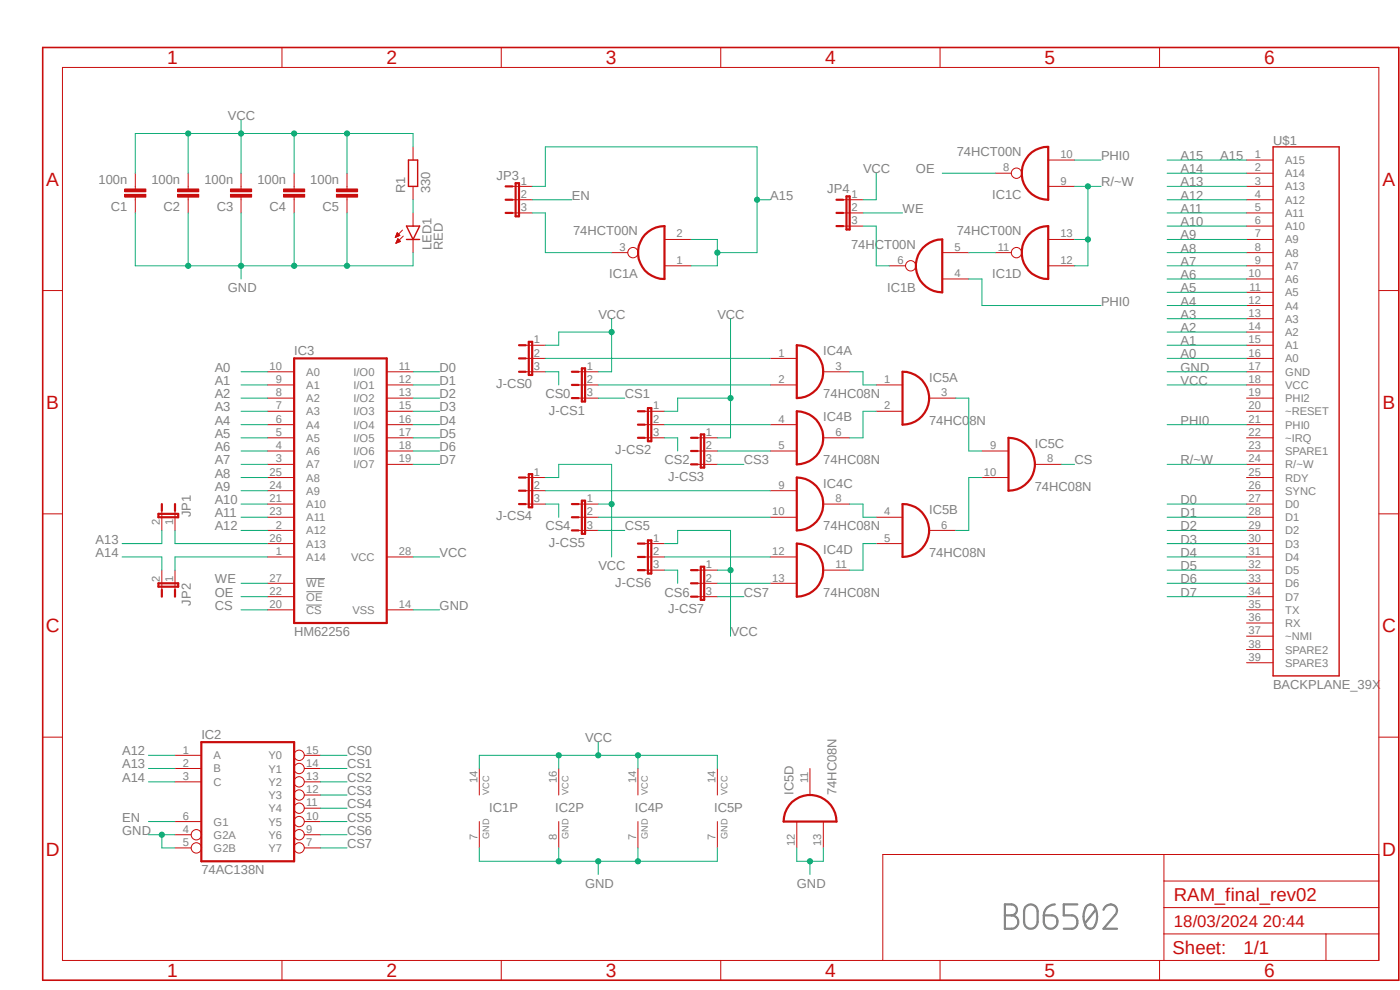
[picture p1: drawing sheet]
<svg xmlns="http://www.w3.org/2000/svg" width="297mm" height="210mm" viewBox="0 0 297 210" stroke-linecap="round" stroke-linejoin="round" font-family="sans-serif">
<path d="M8.4 9.7l288.7 198.9M297.1 9.8l-288.7 198.8" fill="none" stroke="#fff" stroke-width=".21"/>
<path d="M213.2 191.9h1.4a1.16 1.16 0 0 1 1.1 1.1 1.16 1.16 0 0 1-1.1 1.2 1.42 1.42 0 0 1 1.4 1.4 1.42 1.42 0 0 1-1.4 1.4h-1.4zM213.2 194.2h1.4M217.5 192.4a1.46 1.46 0 0 1 1.6-.5 1.46 1.46 0 0 1 1 1.4v2.3a1.44 1.44 0 0 1-1.4 1.4 1.44 1.44 0 0 1-1.4-1.4v-2.3zM221.4 194.2h1.8a1.44 1.44 0 0 1 1.1 1.6 1.44 1.44 0 0 1-1.5 1.2 1.44 1.44 0 0 1-1.4-1.4zM223.8 191.9a2.31 2.31 0 0 0-2.4 2.3M228.6 191.9h-2.9v2.3h1.7a1.44 1.44 0 0 1 1.2 1.4 1.44 1.44 0 0 1-1.2 1.4h-1.7M230.5 192.3a1.23 1.23 0 0 1 1.3-.3 1.23 1.23 0 0 1 .8 1.2 4.1 4.1 0 0 1-.7 3.6 1.24 1.24 0 0 1-1.8-1.1 4.1 4.1 0 0 1 .4-3.4zM232.5 193l-2.3 2.9M234.1 193a1.4 1.4 0 0 1 2-1 1.4 1.4 0 0 1 .4 2.2l-2.4 2.8h2.9" fill="none" stroke="#808080" stroke-width=".47"/>
<path d="M65 122.7h3.9M65 125.5h3.4M65 128.4h3.2" fill="none" stroke="#808080" stroke-width=".21"/>
<g fill="none" stroke="#c90d0c" stroke-width=".21">
<path d="M13.3 14.3h279.2v189.5h-279.2zM59.8 10.1v4.2M106.3 10.1v4.2M152.9 10.1v4.2M199.4 10.1v4.2M246 10.1v4.2M51.1 39.5v.6M264.5 34h5.6M264.5 36.7h5.6M264.5 39.5h5.6M51.1 41.8v.6M264.5 42.4h5.6"/>
<path d="M264.5 45.2h5.6M264.5 48h5.6M264.5 50.8h5.6M264.5 53.6h5.6M264.5 56.4h5.6M264.5 59.2h5.6M9.1 61.6h4.2M264.5 62h5.6M264.5 64.8h5.6M264.5 67.6h5.6M264.5 70.4h5.6M264.5 73.2h5.6"/>
<path d="M264.5 76h5.6M264.5 78.9h5.6M292.5 61.6h4.3M264.5 81.7h5.6M264.5 84.5h5.6M264.5 87.2h5.6M264.5 90.1h5.6M264.5 92.9h5.6M264.5 95.7h5.6M264.5 98.5h5.6M9.1 109h4.2M264.5 101.3h5.6"/>
<path d="M264.5 104.1h5.6M264.5 106.9h5.6M264.5 109.7h5.6M264.5 112.5h5.6M264.5 115.3h5.6M264.5 118.2h5.6M292.5 109h4.3M264.5 120.9h5.6M264.5 123.7h5.6M264.5 126.6h5.6M264.5 129.4h5.6M264.5 132.2h5.6"/>
<path d="M264.5 135h5.6M264.5 137.8h5.6M9.1 156.4h4.2M264.5 140.6h5.6M292.5 156.4h4.3M246.9 198.1h45.6M246.9 181.3v22.5M246.9 192.5h45.6M246.9 186.9h45.6M281.3 198.1v5.7M292.5 181.3h-105.2v22.5M59.8 203.8v4.1"/>
<path d="M106.3 203.8v4.1M152.9 203.8v4.1M199.4 203.8v4.1M246 203.8v4.1"/>
</g>
<path d="M9.1 10.1h287.7v197.8h-287.7z" fill="none" stroke="#c90d0c" stroke-width=".34"/>
<path d="M270.1 31.2h14v112.2h-14z" fill="none" stroke="#c90d0c" stroke-width=".3"/>
<path d="M48.9 40.1h4.5v.6h-4.5z" fill-rule="evenodd" fill="#c90d0c"/>
<path d="M48.9 40.1h4.5v.6h-4.5z" fill="none" stroke="#c90d0c" stroke-width=".21"/>
<path d="M48.9 41.2h4.5v.6h-4.5z" fill-rule="evenodd" fill="#c90d0c"/>
<g fill="none" stroke="#c90d0c" stroke-width=".21">
<path d="M39.9 39.5v.6M51.1 36.7v2.8M87.6 31.2v2.8M87.6 39.5v2.9M39.9 41.8v.6M48.9 41.2h4.5v.6h-4.5zM51.1 42.4v2.8M83.9 50.3h.1M83.9 50.2h.4M84 50.1h.5M84 50h.8M84 51.5h.2"/>
<path d="M84.1 49.9h.7M84.1 51.4h.3M84.1 49.7h.6M84.1 51.4h.6M84.2 49.7h.3M84.2 51.2h.7M84.2 49.5h.3M84.2 51.1h.7M84.2 49.4h.1M84.2 51h.6M84.3 49.4l.5 .6-.9 .4zM84.3 50.9h.4"/>
<path d="M84.3 50.8h.3M84.4 50.7h.1M84.4 50.6l.6 .6-1 .4zM85.4 48.8l-1.5 1.6M85.6 50.1l-1.6 1.5M87.6 45.2v2.8M87.6 50.8v2.8"/>
</g>
<path d="M86.7 34h1.9v5.5h-1.9zM86.2 48h2.8l-1.4 2.8zM86.2 50.8h2.8" fill="none" stroke="#c90d0c" stroke-width=".3"/>
<path d="M37.7 40.1h4.5v.6h-4.5z" fill-rule="evenodd" fill="#c90d0c"/>
<path d="M37.7 40.1h4.5v.6h-4.5z" fill="none" stroke="#c90d0c" stroke-width=".21"/>
<path d="M37.7 41.2h4.5v.6h-4.5z" fill-rule="evenodd" fill="#c90d0c"/>
<path d="M28.7 39.5v.6M39.9 36.7v2.8M28.7 41.8v.6M37.7 41.2h4.5v.6h-4.5zM39.9 42.4v2.8" fill="none" stroke="#c90d0c" stroke-width=".21"/>
<path d="M26.5 40.1h4.4v.6h-4.4z" fill-rule="evenodd" fill="#c90d0c"/>
<path d="M26.5 40.1h4.4v.6h-4.4z" fill="none" stroke="#c90d0c" stroke-width=".21"/>
<path d="M26.5 41.2h4.4v.6h-4.4z" fill-rule="evenodd" fill="#c90d0c"/>
<g fill="none" stroke="#c90d0c" stroke-width=".21">
<path d="M28.7 36.7v2.8M62.4 39.5v.6M211.2 36.7h3.3M222.4 39.5h5.6M222.4 34h5.6M26.5 41.2h4.4v.6h-4.4zM28.7 42.4v2.8M62.4 41.8v.6M129.8 53.6h3.4M141 56.4h5.6M141 50.8h5.6M188.7 56.4h3.4"/>
<path d="M199.9 53.6h5.6M199.9 59.2h5.6M211.2 53.6h3.3M222.4 56.4h5.6M222.4 50.8h5.6M101.7 163v5.7M101.7 174.3v5.6"/>
<circle cx="215.6" cy="36.7" r="1.1"/>
<circle cx="134.3" cy="53.6" r="1.1"/>
<circle cx="193.2" cy="56.4" r="1.1"/>
<circle cx="215.6" cy="53.6" r="1.1"/>
</g>
<path d="M218.2 32.9a5.5 5.5 0 0 1 4.2-1.7v11.2a5.6 5.6 0 0 1-5.2-3.4 5.6 5.6 0 0 1 1-6.1zM136.8 49.8a5.7 5.7 0 0 1 4.2-1.8v11.2a5.6 5.6 0 0 1-5.2-3.4 5.6 5.6 0 0 1 1-6zM195.8 52.6a5.7 5.7 0 0 1 4.1-1.8v11.2a5.6 5.6 0 0 1-5.1-3.4 5.6 5.6 0 0 1 1-6zM218.2 49.8a5.7 5.7 0 0 1 4.2-1.8v11.2a5.6 5.6 0 0 1-5.2-3.4 5.6 5.6 0 0 1 1-6z" fill="none" stroke="#c90d0c" stroke-width=".47"/>
<path d="M60.2 40.1h4.4v.6h-4.4z" fill-rule="evenodd" fill="#c90d0c"/>
<path d="M60.2 40.1h4.4v.6h-4.4z" fill="none" stroke="#c90d0c" stroke-width=".21"/>
<path d="M60.2 41.2h4.4v.6h-4.4z" fill-rule="evenodd" fill="#c90d0c"/>
<path d="M62.4 36.7v2.8M73.6 39.5v.6M60.2 41.2h4.4v.6h-4.4zM62.4 42.4v2.8M73.6 41.8v.6" fill="none" stroke="#c90d0c" stroke-width=".21"/>
<path d="M71.4 40.1h4.5v.6h-4.5z" fill-rule="evenodd" fill="#c90d0c"/>
<path d="M71.4 40.1h4.5v.6h-4.5z" fill="none" stroke="#c90d0c" stroke-width=".21"/>
<path d="M71.4 41.2h4.5v.6h-4.5z" fill-rule="evenodd" fill="#c90d0c"/>
<g fill="none" stroke="#c90d0c" stroke-width=".21">
<path d="M73.6 36.7v2.8M108.7 39.5h4.2M71.4 41.2h4.5v.6h-4.5zM73.6 42.4v2.8M108.7 45.2h4.2M108.7 42.4h4.2M178.9 45.2h4.2M178.9 42.4h4.2M178.9 48h4.2M56.8 78.9h5.6M82 78.9h5.6M111.5 78.9h4.2"/>
<path d="M111.5 76h4.2M111.5 73.2h4.2M122.7 78.9h4.2M163.4 76h5.6M174.7 78.9h5.6M56.8 81.7h5.6M56.8 84.5h5.6M56.8 87.2h5.6M56.8 90.1h5.6M56.8 92.9h5.6M56.8 95.7h5.6M56.8 98.5h5.6"/>
<path d="M82 81.7h5.6M82 84.5h5.6M82 87.2h5.6M82 90.1h5.6M82 92.9h5.6M82 95.7h5.6M82 98.5h5.6M122.7 81.7h4.2M122.7 84.5h4.2M136.8 87.2h4.2M136.8 90.1h4.2M136.8 92.9h4.2"/>
<path d="M148 92.9h4.2M148 95.7h4.2M148 98.5h4.2M163.4 81.7h5.6M163.4 90.1h5.6M163.4 95.7h5.6M174.7 92.9h5.6M185.9 81.7h5.6M185.9 87.2h5.6M197.1 84.5h5.6M208.3 95.7h5.7M219.5 98.5h5.7"/>
<path d="M34.3 108.3v4.2M37.1 108.3v4.2M56.8 101.3h5.6M56.8 104.1h5.6M56.8 106.9h5.6M56.8 109.7h5.6M56.8 112.5h5.6M56.8 115.3h5.6M56.8 118.2h5.6M82 118.2h5.6M111.5 101.3h4.2M111.5 104.1h4.2"/>
<path d="M111.5 106.9h4.2M122.7 106.9h4.2M122.7 109.7h4.2M122.7 112.5h4.2M136.8 115.3h4.2M136.8 118.2h4.2M163.4 104.1h5.6M163.4 109.7h5.6M163.4 118.2h5.6M174.7 106.9h5.6M185.9 109.7h5.6M185.9 115.3h5.6"/>
<path d="M197.1 112.5h5.6M208.3 101.3h5.7M34.3 120.9v4.2M37.1 120.9v4.2M56.8 123.7h5.6M56.8 126.6h5.6M56.8 129.4h5.6M82 129.4h5.6M136.8 120.9h4.2M148 123.7h4.2M148 126.6h4.2M148 120.9h4.2"/>
<path d="M163.4 123.7h5.6M174.7 120.9h5.6M37.1 160.2h5.6M37.1 163h5.6M37.1 165.9h5.6M37.1 177.1h3.5M37.1 179.9h3.5M37.1 174.3h5.6M64.6 160.2h3.4M64.6 163h3.4M64.6 165.9h3.4M64.6 177.1h3.4"/>
<path d="M64.6 179.9h3.4M64.6 174.3h3.4M64.6 171.4h3.4M64.6 168.7h3.4M118.5 163v5.7M118.5 174.3v5.6M135.3 163v5.7M135.3 174.3v5.6M152.2 163v5.7M152.2 174.3v5.6M169 174.3v5.6M171.8 163v5.7"/>
<path d="M174.7 174.3v5.6"/>
<circle cx="41.7" cy="177.1" r="1.1"/>
<circle cx="41.7" cy="179.9" r="1.1"/>
<circle cx="63.5" cy="179.9" r="1.1"/>
<circle cx="63.5" cy="165.9" r="1.1"/>
<circle cx="63.5" cy="160.2" r="1.1"/>
<circle cx="63.5" cy="174.3" r="1.1"/>
<circle cx="63.5" cy="168.7" r="1.1"/>
<circle cx="63.5" cy="163" r="1.1"/>
<circle cx="63.5" cy="171.5" r="1.1"/>
<circle cx="63.5" cy="177.1" r="1.1"/>
</g>
<g fill="none" stroke="#c90d0c" stroke-width=".47">
<path d="M107.3 39.5h1.4M109.4 38.9h.7v7h-.7zM107.3 45.2h1.4M107.3 42.4h1.4M177.5 45.2h1.4M177.5 42.4h1.4M177.5 48h1.4M179.6 41.7h.7v7h-.7zM62.4 76h19.6v56.2h-19.6zM110.1 76h1.4M110.1 78.9h1.4M110.1 73.2h1.4"/>
<path d="M112.2 72.5h.7v7h-.7zM121.3 78.9h1.4M123.4 78.1h.7v7.1h-.7zM169 73.2a5.6 5.6 0 0 1 5.6 5.6 5.6 5.6 0 0 1-5.6 5.7zM191.5 78.9a5.6 5.6 0 0 1 5.6 5.6 5.6 5.6 0 0 1-5.6 5.6zM121.3 84.5h1.4M121.3 81.7h1.4M135.3 92.9h1.5M135.3 90.1h1.5M135.3 87.2h1.5M137.5 86.6h.7v7h-.7zM146.6 92.9h1.4"/>
<path d="M146.6 98.5h1.4M146.6 95.7h1.4M148.7 92.2h.7v7h-.7zM169 87.2a5.6 5.6 0 0 1 5.6 5.7 5.6 5.6 0 0 1-5.6 5.6zM214 92.9a5.6 5.6 0 0 1 5.6 5.6 5.6 5.6 0 0 1-5.6 5.6zM33.6 109h4.2v.7h-4.2zM34.3 106.9v1.4M37.1 106.9v1.4M110.1 106.9h1.4M110.1 104.1h1.4M110.1 101.3h1.4M112.2 100.6h.7v7h-.7z"/>
<path d="M121.3 109.7h1.4M121.3 106.9h1.4M121.3 112.5h1.4M123.4 106.2h.7v7h-.7zM135.3 118.2h1.5M135.3 115.3h1.5M137.5 114.6h.7v7.1h-.7zM169 101.3a5.6 5.6 0 0 1 5.6 5.6 5.6 5.6 0 0 1-5.6 5.6zM169 115.3a5.6 5.6 0 0 1 5.6 5.6 5.6 5.6 0 0 1-5.6 5.7zM191.5 106.9a5.6 5.6 0 0 1 5.6 5.6 5.6 5.6 0 0 1-5.6 5.7zM33.6 123.7h4.2v.8h-4.2zM34.3 125.1v1.5"/>
<path d="M37.1 125.1v1.5M135.3 120.9h1.5M146.6 123.7h1.4M146.6 120.9h1.4M146.6 126.6h1.4M148.7 120.2h.7v7.1h-.7zM42.7 157.4h19.7v25.3h-19.7zM168 170.1a5.6 5.6 0 0 1 6.1-1 5.6 5.6 0 0 1 3.4 5.2h-11.3a5.7 5.7 0 0 1 1.8-4.2z"/>
</g>
<path d="M247.6 34h16.9M146.6 50.8h5.6v5.6h-5.6M152.2 53.6h8.4" fill="none" stroke="#0dab76" stroke-width=".21"/>
<circle cx="152.2" cy="53.6" r=".55" fill="#0dab76"/>
<g fill="none" stroke="#0dab76" stroke-width=".21">
<path d="M112.9 39.5h2.8v-8.3h44.9v22.4M160.6 42.4h2.8"/>
<circle cx="152.2" cy="53.6" r=".55"/>
</g>
<circle cx="160.6" cy="42.4" r=".55" fill="#0dab76"/>
<g fill="none" stroke="#0dab76" stroke-width=".21">
<path d="M247.6 36.7h16.9M247.6 39.5h16.9M51.1 45.2v14M87.6 53.6v2.8h-14M247.6 42.4h16.9M247.6 45.2h16.9M247.6 48h16.9M247.6 50.8h16.9M247.6 53.6h16.9M247.6 56.4h16.9M247.6 59.2h16.9M51.1 78.9h5.7"/>
<path d="M87.6 78.9h5.7M247.6 62h16.9M247.6 64.8h16.9M247.6 67.6h16.9M247.6 70.4h16.9M247.6 73.2h16.9M247.6 76h16.9M247.6 78.9h16.9M51.1 98.5h5.7M51.1 95.7h5.7M51.1 92.9h5.7M51.1 90.1h5.7"/>
<path d="M51.1 87.2h5.7M51.1 84.5h5.7M51.1 81.7h5.7M87.6 98.5h5.7M87.6 95.7h5.7M87.6 92.9h5.7M87.6 90.1h5.7M87.6 87.2h5.7M87.6 84.5h5.7M87.6 81.7h5.7M25.9 118.2h8.4v2.7M34.3 112.5v2.8h-8.4"/>
<path d="M51.1 112.5h5.7M51.1 109.7h5.7M51.1 106.9h5.7M51.1 104.1h5.7M51.1 101.3h5.7M247.6 118.2h16.9M247.6 115.3h16.9M247.6 112.5h16.9M247.6 109.7h16.9M247.6 106.9h16.9M247.6 120.9h16.9M247.6 123.7h16.9"/>
<path d="M247.6 126.6h16.9M31.5 165.9h5.6M31.5 163h5.6M31.5 160.2h5.6"/>
<circle cx="160.6" cy="42.4" r=".55"/>
</g>
<circle cx="51.1" cy="56.4" r=".55" fill="#0dab76"/>
<g fill="none" stroke="#0dab76" stroke-width=".21">
<path d="M28.7 45.2v11.2h44.9M39.9 45.2v11.2"/>
<circle cx="51.1" cy="56.4" r=".55"/>
</g>
<circle cx="39.9" cy="56.4" r=".55" fill="#0dab76"/>
<g fill="none" stroke="#0dab76" stroke-width=".21">
<path d="M62.4 45.2v11.2"/>
<circle cx="39.9" cy="56.4" r=".55"/>
</g>
<circle cx="62.4" cy="56.4" r=".55" fill="#0dab76"/>
<g fill="none" stroke="#0dab76" stroke-width=".21">
<path d="M73.6 45.2v11.2"/>
<circle cx="62.4" cy="56.4" r=".55"/>
</g>
<circle cx="73.6" cy="56.4" r=".55" fill="#0dab76"/>
<g fill="none" stroke="#0dab76" stroke-width=".21">
<path d="M101.7 179.9v2.8h16.8v-2.8"/>
<circle cx="73.6" cy="56.4" r=".55"/>
</g>
<circle cx="118.5" cy="182.7" r=".55" fill="#0dab76"/>
<g fill="none" stroke="#0dab76" stroke-width=".21">
<path d="M135.3 179.9v2.8M118.5 182.7h33.7"/>
<circle cx="118.5" cy="182.7" r=".55"/>
</g>
<circle cx="135.3" cy="182.7" r=".55" fill="#0dab76"/>
<g fill="none" stroke="#0dab76" stroke-width=".21">
<path d="M152.2 179.9v2.8M126.9 182.7v2.8"/>
<circle cx="135.3" cy="182.7" r=".55"/>
</g>
<circle cx="126.9" cy="182.7" r=".55" fill="#0dab76"/>
<g fill="none" stroke="#0dab76" stroke-width=".21">
<path d="M87.6 129.4h5.7M31.5 177.1h5.6M34.3 177.1v2.8h2.8"/>
<circle cx="126.9" cy="182.7" r=".55"/>
</g>
<circle cx="34.3" cy="177.1" r=".55" fill="#0dab76"/>
<g fill="none" stroke="#0dab76" stroke-width=".21">
<path d="M169 179.9v2.8h5.7v-2.8M171.8 182.7v2.8"/>
<circle cx="34.3" cy="177.1" r=".55"/>
</g>
<circle cx="171.8" cy="182.7" r=".55" fill="#0dab76"/>
<g fill="none" stroke="#0dab76" stroke-width=".21">
<path d="M51.1 25.5v11.2M73.6 28.3h14v2.9M247.6 81.7h16.9"/>
<circle cx="171.8" cy="182.7" r=".55"/>
</g>
<circle cx="51.1" cy="28.3" r=".55" fill="#0dab76"/>
<g fill="none" stroke="#0dab76" stroke-width=".21">
<path d="M28.7 28.3h44.9M39.9 28.3v8.4"/>
<circle cx="51.1" cy="28.3" r=".55"/>
</g>
<circle cx="39.9" cy="28.3" r=".55" fill="#0dab76"/>
<g fill="none" stroke="#0dab76" stroke-width=".21">
<path d="M28.7 28.3v8.4M62.4 28.3v8.4"/>
<circle cx="39.9" cy="28.3" r=".55"/>
</g>
<circle cx="62.4" cy="28.3" r=".55" fill="#0dab76"/>
<g fill="none" stroke="#0dab76" stroke-width=".21">
<path d="M73.6 28.3v8.4"/>
<circle cx="62.4" cy="28.3" r=".55"/>
</g>
<circle cx="73.6" cy="28.3" r=".55" fill="#0dab76"/>
<g fill="none" stroke="#0dab76" stroke-width=".21">
<path d="M101.7 163v-2.8h16.8v2.8"/>
<circle cx="73.6" cy="28.3" r=".55"/>
</g>
<circle cx="118.5" cy="160.2" r=".55" fill="#0dab76"/>
<g fill="none" stroke="#0dab76" stroke-width=".21">
<path d="M118.5 160.2h33.7M135.3 160.2v2.8"/>
<circle cx="118.5" cy="160.2" r=".55"/>
</g>
<circle cx="135.3" cy="160.2" r=".55" fill="#0dab76"/>
<g fill="none" stroke="#0dab76" stroke-width=".21">
<path d="M126.9 157.4v2.8M152.2 160.2v2.8"/>
<circle cx="135.3" cy="160.2" r=".55"/>
</g>
<circle cx="126.9" cy="160.2" r=".55" fill="#0dab76"/>
<g fill="none" stroke="#0dab76" stroke-width=".21">
<path d="M185.9 36.7v5.7h-2.8M129.8 70.4h-11.3v2.8h-2.8M129.8 67.6v11.3h-2.9M87.6 118.2h5.7"/>
<circle cx="126.9" cy="160.2" r=".55"/>
</g>
<circle cx="129.8" cy="70.4" r=".55" fill="#0dab76"/>
<g fill="none" stroke="#0dab76" stroke-width=".21">
<path d="M155 67.6v25.3h-2.8M155 84.5h-11.2v2.7h-2.8"/>
<circle cx="129.8" cy="70.4" r=".55"/>
</g>
<circle cx="155" cy="84.5" r=".55" fill="#0dab76"/>
<g fill="none" stroke="#0dab76" stroke-width=".21">
<path d="M115.7 101.3h2.8v-2.8h11.3v19.7M126.9 106.9h2.9"/>
<circle cx="155" cy="84.5" r=".55"/>
</g>
<circle cx="129.8" cy="106.9" r=".55" fill="#0dab76"/>
<g fill="none" stroke="#0dab76" stroke-width=".21">
<path d="M141 115.3h2.8v-2.8h11.2v22.5M152.2 120.9h2.8"/>
<circle cx="129.8" cy="106.9" r=".55"/>
</g>
<circle cx="155" cy="120.9" r=".55" fill="#0dab76"/>
<g fill="none" stroke="#0dab76" stroke-width=".21">
<path d="M199.9 36.7h11.3M228 34h5.6M228 39.5h2.8v16.9h-2.8M87.6 42.4v2.8M112.9 45.2h2.8v8.4h14.1M112.9 42.4h8.4M183.1 45.2h8.4M205.5 59.2h2.8v5.6h25.3M205.5 53.6h5.7M228 50.8h2.8M225.2 98.5h2.8M247.6 90.1h16.9"/>
<path d="M37.1 112.5v2.8h19.7M56.8 118.2h-19.7v2.7M51.1 129.4h5.7M51.1 123.7h5.7M51.1 126.6h5.7M31.5 174.3h5.6"/>
<circle cx="155" cy="120.9" r=".55"/>
</g>
<circle cx="230.8" cy="50.8" r=".55" fill="#0dab76"/>
<g fill="none" stroke="#0dab76" stroke-width=".21">
<path d="M230.8 39.5h2.8"/>
<circle cx="230.8" cy="50.8" r=".55"/>
</g>
<circle cx="230.8" cy="39.5" r=".55" fill="#0dab76"/>
<g fill="none" stroke="#0dab76" stroke-width=".21">
<path d="M183.1 48h2.8v8.4h2.8M115.7 78.9h2.8v2.8M115.7 76h47.7M180.3 78.9h2.8v2.8h2.8M126.9 84.5h5.6M126.9 81.7h36.5M141 92.9h2.8v2.8M141 90.1h22.4M152.2 98.5h5.6M152.2 95.7h11.2M185.9 87.2h-2.8v5.7h-2.8M202.7 84.5h2.8v11.2h2.8"/>
<path d="M247.6 98.5h16.9M115.7 106.9h2.8v2.8M115.7 104.1h47.7M126.9 112.5h5.6M126.9 109.7h36.5M141 118.2h22.4M180.3 106.9h2.8v2.8h2.8M185.9 115.3h-2.8v5.6h-2.8M208.3 101.3h-2.8v11.2h-2.8M141 120.9h2.8v2.8M152.2 126.6h5.6M152.2 123.7h11.2"/>
<path d="M68 160.2h5.6M68 163h5.6M68 165.9h5.6M68 168.7h5.6M68 171.4h5.6M68 174.3h5.6M68 177.1h5.6M68 179.9h5.6"/>
<circle cx="230.8" cy="39.5" r=".55"/>
</g>
<g font-size="4.1" fill="#c90d0c">
<text x="35.4" y="13.6">1</text>
<text x="82" y="13.6">2</text>
<text x="128.5" y="13.6">3</text>
<text x="175.1" y="13.6">4</text>
<text x="221.6" y="13.6">5</text>
<text x="268.2" y="13.6">6</text>
<text x="9.8" y="39.4">A</text>
<text x="293.3" y="39.4">A</text>
<text x="9.8" y="86.8">B</text>
<text x="293.3" y="86.8">B</text>
<text x="9.7" y="134.2">C</text>
<text x="293.2" y="134.2">C</text>
<text x="9.7" y="181.5">D</text>
<text x="293.2" y="181.5">D</text>
<text x="35.4" y="207.3">1</text>
<text x="82" y="207.3">2</text>
<text x="128.5" y="207.3">3</text>
<text x="175.1" y="207.3">4</text>
<text x="221.6" y="207.3">5</text>
<text x="268.2" y="207.3">6</text>
</g>
<g font-size="3.9" fill="#c90d0c">
<text x="249" y="191.1">RAM_final_rev02</text>
<text x="248.7" y="202.5">Sheet:</text>
<text x="263.8" y="202.4">1/1</text>
</g>
<text font-size="3.6" fill="#c90d0c" x="249" y="196.7">18/03/2024 20:44</text>
<g font-size="2.8" fill="#808080">
<text x="48.3" y="25.5">VCC</text>
<text x="203" y="33.1">74HCT00N</text>
<text x="233.6" y="34">PHI0</text>
<text x="250.4" y="34">A15</text>
<text x="258.9" y="34">A15</text>
<text x="270.1" y="30.9">U$1</text>
<text x="20.9" y="39.1">100n</text>
<text x="32.1" y="39.1">100n</text>
<text x="43.4" y="39.1">100n</text>
<text x="54.6" y="39.1">100n</text>
<text x="65.8" y="39.1">100n</text>
<text x="86" y="41" transform="rotate(-90 86 41)">R1</text>
<text x="91.3" y="41" transform="rotate(-90 91.3 41)">330</text>
<text x="105.4" y="38.1">JP3</text>
<text x="175.5" y="41">JP4</text>
<text x="183.1" y="36.7">VCC</text>
<text x="194.3" y="36.7">OE</text>
<text x="233.6" y="39.5">R/~W</text>
<text x="250.4" y="36.7">A14</text>
<text x="250.4" y="39.5">A13</text>
<text x="23.5" y="44.7">C1</text>
<text x="34.7" y="44.7">C2</text>
<text x="46" y="44.7">C3</text>
<text x="57.2" y="44.7">C4</text>
<text x="68.4" y="44.7">C5</text>
<text x="121.3" y="42.4">EN</text>
<text x="163.4" y="42.4">A15</text>
<text x="191.5" y="45.2">WE</text>
<text x="210.5" y="42.2">IC1C</text>
<text x="250.4" y="42.4">A12</text>
<text x="250.4" y="45.2">A11</text>
<text x="250.4" y="48">A10</text>
<text x="91.6" y="53" transform="rotate(-90 91.6 53)">LED1</text>
<text x="93.9" y="53" transform="rotate(-90 93.9 53)">RED</text>
<text x="121.6" y="49.9">74HCT00N</text>
<text x="180.5" y="52.7">74HCT00N</text>
<text x="203" y="49.9">74HCT00N</text>
<text x="250.4" y="50.8">A9</text>
<text x="250.4" y="53.6">A8</text>
<text x="129.2" y="59.1">IC1A</text>
<text x="210.5" y="59.1">IC1D</text>
<text x="250.4" y="56.4">A7</text>
<text x="250.4" y="59.2">A6</text>
<text x="48.3" y="62">GND</text>
<text x="188.2" y="61.8">IC1B</text>
<text x="233.6" y="64.8">PHI0</text>
<text x="250.4" y="62">A5</text>
<text x="250.4" y="64.8">A4</text>
<text x="127" y="67.6">VCC</text>
<text x="152.2" y="67.6">VCC</text>
<text x="250.4" y="67.6">A3</text>
<text x="250.4" y="70.4">A2</text>
<text x="62.4" y="75.4">IC3</text>
<text x="174.7" y="75.4">IC4A</text>
<text x="250.4" y="73.2">A1</text>
<text x="250.4" y="76">A0</text>
<text x="45.5" y="81.7">A1</text>
<text x="45.5" y="78.9">A0</text>
<text x="93.3" y="78.9">D0</text>
<text x="93.3" y="81.7">D1</text>
<text x="105.2" y="82.3">J-CS0</text>
<text x="197.1" y="80.9">IC5A</text>
<text x="250.4" y="78.9">GND</text>
<text x="250.4" y="81.7">VCC</text>
<text x="45.5" y="87.2">A3</text>
<text x="45.5" y="84.5">A2</text>
<text x="93.3" y="84.5">D2</text>
<text x="93.3" y="87.2">D3</text>
<text x="115.7" y="84.5">CS0</text>
<text x="116.5" y="88">J-CS1</text>
<text x="132.5" y="84.5">CS1</text>
<text x="174.7" y="84.5">74HC08N</text>
<text x="174.7" y="89.4">IC4B</text>
<text x="45.5" y="95.7">A6</text>
<text x="45.5" y="92.9">A5</text>
<text x="45.5" y="90.1">A4</text>
<text x="93.3" y="90.1">D4</text>
<text x="93.3" y="92.9">D5</text>
<text x="93.3" y="95.7">D6</text>
<text x="197.1" y="90.1">74HC08N</text>
<text x="219.5" y="95">IC5C</text>
<text x="250.4" y="90.1">PHI0</text>
<text x="45.5" y="101.3">A8</text>
<text x="45.5" y="98.5">A7</text>
<text x="93.3" y="98.5">D7</text>
<text x="130.5" y="96.4">J-CS2</text>
<text x="141" y="98.5">CS2</text>
<text x="157.8" y="98.5">CS3</text>
<text x="174.7" y="98.5">74HC08N</text>
<text x="228" y="98.5">CS</text>
<text x="250.4" y="98.5">R/~W</text>
<text x="45.5" y="106.9">A10</text>
<text x="45.5" y="104.1">A9</text>
<text x="141.7" y="102">J-CS3</text>
<text x="174.7" y="103.4">IC4C</text>
<text x="219.5" y="104.1">74HC08N</text>
<text x="250.4" y="106.9">D0</text>
<text x="40.5" y="109.7" transform="rotate(-90 40.5 109.7)">JP1</text>
<text x="45.5" y="112.5">A12</text>
<text x="45.5" y="109.7">A11</text>
<text x="105.2" y="110.4">J-CS4</text>
<text x="115.7" y="112.5">CS4</text>
<text x="132.5" y="112.5">CS5</text>
<text x="174.7" y="112.5">74HC08N</text>
<text x="197.1" y="109">IC5B</text>
<text x="250.4" y="109.7">D1</text>
<text x="250.4" y="112.5">D2</text>
<text x="20.3" y="118.2">A14</text>
<text x="20.3" y="115.3">A13</text>
<text x="93.3" y="118.2">VCC</text>
<text x="116.5" y="116">J-CS5</text>
<text x="174.7" y="117.4">IC4D</text>
<text x="197.1" y="118.2">74HC08N</text>
<text x="250.4" y="115.3">D3</text>
<text x="250.4" y="118.2">D4</text>
<text x="45.5" y="123.7">WE</text>
<text x="127" y="120.9">VCC</text>
<text x="130.5" y="124.5">J-CS6</text>
<text x="250.4" y="120.9">D5</text>
<text x="250.4" y="123.7">D6</text>
<text x="40.5" y="128.5" transform="rotate(-90 40.5 128.5)">JP2</text>
<text x="45.5" y="129.4">CS</text>
<text x="45.5" y="126.6">OE</text>
<text x="93.3" y="129.4">GND</text>
<text x="141" y="126.6">CS6</text>
<text x="141.7" y="130">J-CS7</text>
<text x="157.8" y="126.6">CS7</text>
<text x="174.7" y="126.6">74HC08N</text>
<text x="250.4" y="126.6">D7</text>
<text x="62.4" y="135">HM62256</text>
<text x="155" y="135">VCC</text>
<text x="270.1" y="146.2">BACKPLANE_39X</text>
<text x="25.9" y="160.2">A12</text>
<text x="42.7" y="156.7">IC2</text>
<text x="73.6" y="160.2">CS0</text>
<text x="124.1" y="157.4">VCC</text>
<text x="25.9" y="165.9">A14</text>
<text x="25.9" y="163">A13</text>
<text x="73.6" y="163">CS1</text>
<text x="73.6" y="165.9">CS2</text>
<text x="73.6" y="168.7">CS3</text>
<text x="73.6" y="171.4">CS4</text>
<text x="103.8" y="172.2">IC1P</text>
<text x="117.8" y="172.2">IC2P</text>
<text x="134.7" y="172.2">IC4P</text>
<text x="151.5" y="172.2">IC5P</text>
<text x="168.3" y="168.7" transform="rotate(-90 168.3 168.7)">IC5D</text>
<text x="177.5" y="168.7" transform="rotate(-90 177.5 168.7)">74HC08N</text>
<text x="25.9" y="177.1">GND</text>
<text x="25.9" y="174.3">EN</text>
<text x="73.6" y="174.3">CS5</text>
<text x="73.6" y="177.1">CS6</text>
<text x="73.6" y="179.9">CS7</text>
<text x="42.7" y="185.5">74AC138N</text>
<text x="124.1" y="188.3">GND</text>
<text x="169" y="188.3">GND</text>
</g>
<g font-size="2.4" fill="#808080">
<text x="225" y="33.6">10</text>
<text x="266.2" y="33.6">1</text>
<text x="272.7" y="34.8">A15</text>
<text x="110.5" y="39.2">1</text>
<text x="110.5" y="42">2</text>
<text x="180.7" y="42">1</text>
<text x="212.9" y="36.4">8</text>
<text x="225" y="39.2">9</text>
<text x="266.2" y="36.4">2</text>
<text x="266.2" y="39.2">3</text>
<text x="266.2" y="42">4</text>
<text x="272.7" y="37.6">A14</text>
<text x="272.7" y="40.4">A13</text>
<text x="110.5" y="44.8">3</text>
<text x="180.7" y="44.8">2</text>
<text x="180.7" y="47.6">3</text>
<text x="266.2" y="44.8">5</text>
<text x="266.2" y="47.6">6</text>
<text x="272.7" y="43.2">A12</text>
<text x="272.7" y="46">A11</text>
<text x="131.4" y="53.2">3</text>
<text x="143.6" y="50.4">2</text>
<text x="202.5" y="53.2">5</text>
<text x="211.7" y="53.2">11</text>
<text x="225" y="50.4">13</text>
<text x="266.2" y="50.4">7</text>
<text x="266.2" y="53.2">8</text>
<text x="272.7" y="48.8">A10</text>
<text x="272.7" y="51.6">A9</text>
<text x="143.6" y="56">1</text>
<text x="190.4" y="56">6</text>
<text x="202.5" y="58.8">4</text>
<text x="225" y="56">12</text>
<text x="264.9" y="58.8">10</text>
<text x="266.2" y="56">9</text>
<text x="272.7" y="54.4">A8</text>
<text x="272.7" y="57.2">A7</text>
<text x="264.9" y="64.4">12</text>
<text x="265.1" y="61.6">11</text>
<text x="272.7" y="60">A6</text>
<text x="272.7" y="62.9">A5</text>
<text x="272.7" y="65.7">A4</text>
<text x="264.9" y="67.2">13</text>
<text x="264.9" y="70">14</text>
<text x="272.7" y="68.5">A3</text>
<text x="272.7" y="71.3">A2</text>
<text x="113.3" y="72.9">1</text>
<text x="113.3" y="75.7">2</text>
<text x="165.1" y="75.7">1</text>
<text x="264.9" y="72.9">15</text>
<text x="264.9" y="75.7">16</text>
<text x="272.7" y="74.1">A1</text>
<text x="272.7" y="76.9">A0</text>
<text x="57.2" y="78.4">10</text>
<text x="58.5" y="81.3">9</text>
<text x="65" y="79.7">A0</text>
<text x="65" y="82.5">A1</text>
<text x="75" y="79.7">I/O0</text>
<text x="75" y="82.5">I/O1</text>
<text x="84.6" y="78.4">11</text>
<text x="84.6" y="81.3">12</text>
<text x="113.3" y="78.4">3</text>
<text x="124.5" y="78.4">1</text>
<text x="124.5" y="81.3">2</text>
<text x="165.1" y="81.3">2</text>
<text x="177.3" y="78.4">3</text>
<text x="187.6" y="81.3">1</text>
<text x="264.9" y="78.4">17</text>
<text x="264.9" y="81.3">18</text>
<text x="272.7" y="79.7">GND</text>
<text x="272.7" y="82.5">VCC</text>
<text x="58.5" y="84.1">8</text>
<text x="58.5" y="86.9">7</text>
<text x="58.5" y="89.7">6</text>
<text x="65" y="85.3">A2</text>
<text x="65" y="88.1">A3</text>
<text x="75" y="85.3">I/O2</text>
<text x="75" y="88.1">I/O3</text>
<text x="84.6" y="84.1">13</text>
<text x="84.6" y="86.9">15</text>
<text x="84.6" y="89.7">16</text>
<text x="124.5" y="84.1">3</text>
<text x="138.6" y="86.9">1</text>
<text x="138.6" y="89.7">2</text>
<text x="165.1" y="89.7">4</text>
<text x="187.6" y="86.9">2</text>
<text x="199.7" y="84.1">3</text>
<text x="264.9" y="84.1">19</text>
<text x="264.9" y="86.9">20</text>
<text x="264.9" y="89.7">21</text>
<text x="272.7" y="85.3">PHI2</text>
<text x="272.7" y="88.1">~RESET</text>
<text x="58.5" y="92.5">5</text>
<text x="58.5" y="95.3">4</text>
<text x="65" y="90.9">A4</text>
<text x="65" y="93.7">A5</text>
<text x="75" y="90.9">I/O4</text>
<text x="75" y="93.7">I/O5</text>
<text x="84.6" y="92.5">17</text>
<text x="84.6" y="95.3">18</text>
<text x="138.6" y="92.5">3</text>
<text x="149.8" y="92.5">1</text>
<text x="149.8" y="95.3">2</text>
<text x="165.1" y="95.3">5</text>
<text x="177.3" y="92.5">6</text>
<text x="210.1" y="95.3">9</text>
<text x="264.9" y="92.5">22</text>
<text x="264.9" y="95.3">23</text>
<text x="272.7" y="90.9">PHI0</text>
<text x="272.7" y="93.7">~IRQ</text>
<text x="57.2" y="100.9">25</text>
<text x="58.5" y="98.1">3</text>
<text x="65" y="96.5">A6</text>
<text x="65" y="99.4">A7</text>
<text x="75" y="96.5">I/O6</text>
<text x="75" y="99.4">I/O7</text>
<text x="84.6" y="98.1">19</text>
<text x="113.3" y="100.9">1</text>
<text x="149.8" y="98.1">3</text>
<text x="208.7" y="100.9">10</text>
<text x="222.1" y="98.1">8</text>
<text x="264.9" y="98.1">24</text>
<text x="264.9" y="100.9">25</text>
<text x="272.7" y="96.5">SPARE1</text>
<text x="272.7" y="99.4">R/~W</text>
<text x="57.2" y="103.7">24</text>
<text x="57.2" y="106.5">21</text>
<text x="65" y="102.2">A8</text>
<text x="65" y="104.9">A9</text>
<text x="65" y="107.7">A10</text>
<text x="113.3" y="103.7">2</text>
<text x="113.3" y="106.5">3</text>
<text x="124.5" y="106.5">1</text>
<text x="165.1" y="103.7">9</text>
<text x="177.3" y="106.5">8</text>
<text x="264.9" y="103.7">26</text>
<text x="264.9" y="106.5">27</text>
<text x="272.7" y="102.2">RDY</text>
<text x="272.7" y="104.9">SYNC</text>
<text x="272.7" y="107.7">D0</text>
<text x="33.9" y="111.4" transform="rotate(-90 33.9 111.4)">2</text>
<text x="36.7" y="111.4" transform="rotate(-90 36.7 111.4)">1</text>
<text x="57.2" y="109.3">23</text>
<text x="58.5" y="112.1">2</text>
<text x="65" y="110.6">A11</text>
<text x="65" y="113.4">A12</text>
<text x="124.5" y="109.3">2</text>
<text x="124.5" y="112.1">3</text>
<text x="163.8" y="109.3">10</text>
<text x="187.6" y="109.3">4</text>
<text x="199.7" y="112.1">6</text>
<text x="264.9" y="109.3">28</text>
<text x="264.9" y="112.1">29</text>
<text x="272.7" y="110.6">D1</text>
<text x="272.7" y="113.4">D2</text>
<text x="57.2" y="114.9">26</text>
<text x="58.5" y="117.7">1</text>
<text x="65" y="116.2">A13</text>
<text x="65" y="119">A14</text>
<text x="74.5" y="119">VCC</text>
<text x="84.6" y="117.7">28</text>
<text x="138.6" y="114.9">1</text>
<text x="138.6" y="117.7">2</text>
<text x="163.8" y="117.7">12</text>
<text x="187.6" y="114.9">5</text>
<text x="264.9" y="114.9">30</text>
<text x="264.9" y="117.7">31</text>
<text x="272.7" y="116.2">D3</text>
<text x="272.7" y="119">D4</text>
<text x="33.9" y="123.4" transform="rotate(-90 33.9 123.4)">2</text>
<text x="36.7" y="123.4" transform="rotate(-90 36.7 123.4)">1</text>
<text x="57.2" y="123.4">27</text>
<text x="65" y="124.6">WE</text>
<text x="138.6" y="120.6">3</text>
<text x="149.8" y="120.6">1</text>
<text x="149.8" y="123.4">2</text>
<text x="163.8" y="123.4">13</text>
<text x="177.3" y="120.6">11</text>
<text x="264.9" y="120.6">32</text>
<text x="264.9" y="123.4">33</text>
<text x="272.7" y="121.8">D5</text>
<text x="272.7" y="124.6">D6</text>
<text x="57.2" y="126.2">22</text>
<text x="57.2" y="129">20</text>
<text x="65" y="127.4">OE</text>
<text x="65" y="130.2">CS</text>
<text x="74.8" y="130.2">VSS</text>
<text x="84.6" y="129">14</text>
<text x="149.8" y="126.2">3</text>
<text x="264.9" y="126.2">34</text>
<text x="264.9" y="129">35</text>
<text x="264.9" y="131.8">36</text>
<text x="272.7" y="127.4">D7</text>
<text x="272.7" y="130.2">TX</text>
<text x="264.9" y="134.6">37</text>
<text x="264.9" y="137.4">38</text>
<text x="272.7" y="133">RX</text>
<text x="272.7" y="135.8">~NMI</text>
<text x="264.9" y="140.2">39</text>
<text x="272.7" y="138.6">SPARE2</text>
<text x="272.7" y="141.4">SPARE3</text>
<text x="38.8" y="159.9">1</text>
<text x="45.3" y="161.1">A</text>
<text x="56.9" y="161.1">Y0</text>
<text x="65" y="159.9">15</text>
<text x="38.8" y="162.6">2</text>
<text x="38.8" y="165.4">3</text>
<text x="45.3" y="163.9">B</text>
<text x="45.3" y="166.7">C</text>
<text x="56.9" y="166.7">Y2</text>
<text x="56.9" y="163.9">Y1</text>
<text x="65" y="165.4">13</text>
<text x="65" y="162.6">14</text>
<text x="101.3" y="166.1" transform="rotate(-90 101.3 166.1)">14</text>
<text x="118.1" y="166.1" transform="rotate(-90 118.1 166.1)">16</text>
<text x="135" y="166.1" transform="rotate(-90 135 166.1)">14</text>
<text x="151.8" y="166.1" transform="rotate(-90 151.8 166.1)">14</text>
<text x="171.5" y="166.1" transform="rotate(-90 171.5 166.1)">11</text>
<text x="38.8" y="173.9">6</text>
<text x="56.9" y="172.3">Y4</text>
<text x="56.9" y="169.5">Y3</text>
<text x="65" y="173.9">10</text>
<text x="65" y="171.1">11</text>
<text x="65" y="168.3">12</text>
<text x="38.8" y="176.7">4</text>
<text x="38.8" y="179.5">5</text>
<text x="45.3" y="177.9">G2A</text>
<text x="45.3" y="175.1">G1</text>
<text x="56.9" y="177.9">Y6</text>
<text x="56.9" y="175.1">Y5</text>
<text x="65" y="179.5">7</text>
<text x="65" y="176.7">9</text>
<text x="101.3" y="178.2" transform="rotate(-90 101.3 178.2)">7</text>
<text x="118.1" y="178.2" transform="rotate(-90 118.1 178.2)">8</text>
<text x="135" y="178.2" transform="rotate(-90 135 178.2)">7</text>
<text x="151.8" y="178.2" transform="rotate(-90 151.8 178.2)">7</text>
<text x="168.7" y="179.5" transform="rotate(-90 168.7 179.5)">12</text>
<text x="174.2" y="179.5" transform="rotate(-90 174.2 179.5)">13</text>
<text x="45.3" y="180.7">G2B</text>
<text x="56.9" y="180.7">Y7</text>
</g>
<g font-size="1.9" fill="#808080">
<text x="103.8" y="168.7" transform="rotate(-90 103.8 168.7)">VCC</text>
<text x="120.6" y="168.7" transform="rotate(-90 120.6 168.7)">VCC</text>
<text x="137.5" y="168.7" transform="rotate(-90 137.5 168.7)">VCC</text>
<text x="154.3" y="168.7" transform="rotate(-90 154.3 168.7)">VCC</text>
<text x="103.8" y="177.9" transform="rotate(-90 103.8 177.9)">GND</text>
<text x="120.6" y="177.9" transform="rotate(-90 120.6 177.9)">GND</text>
<text x="137.5" y="177.9" transform="rotate(-90 137.5 177.9)">GND</text>
<text x="154.3" y="177.9" transform="rotate(-90 154.3 177.9)">GND</text>
</g>
</svg>
